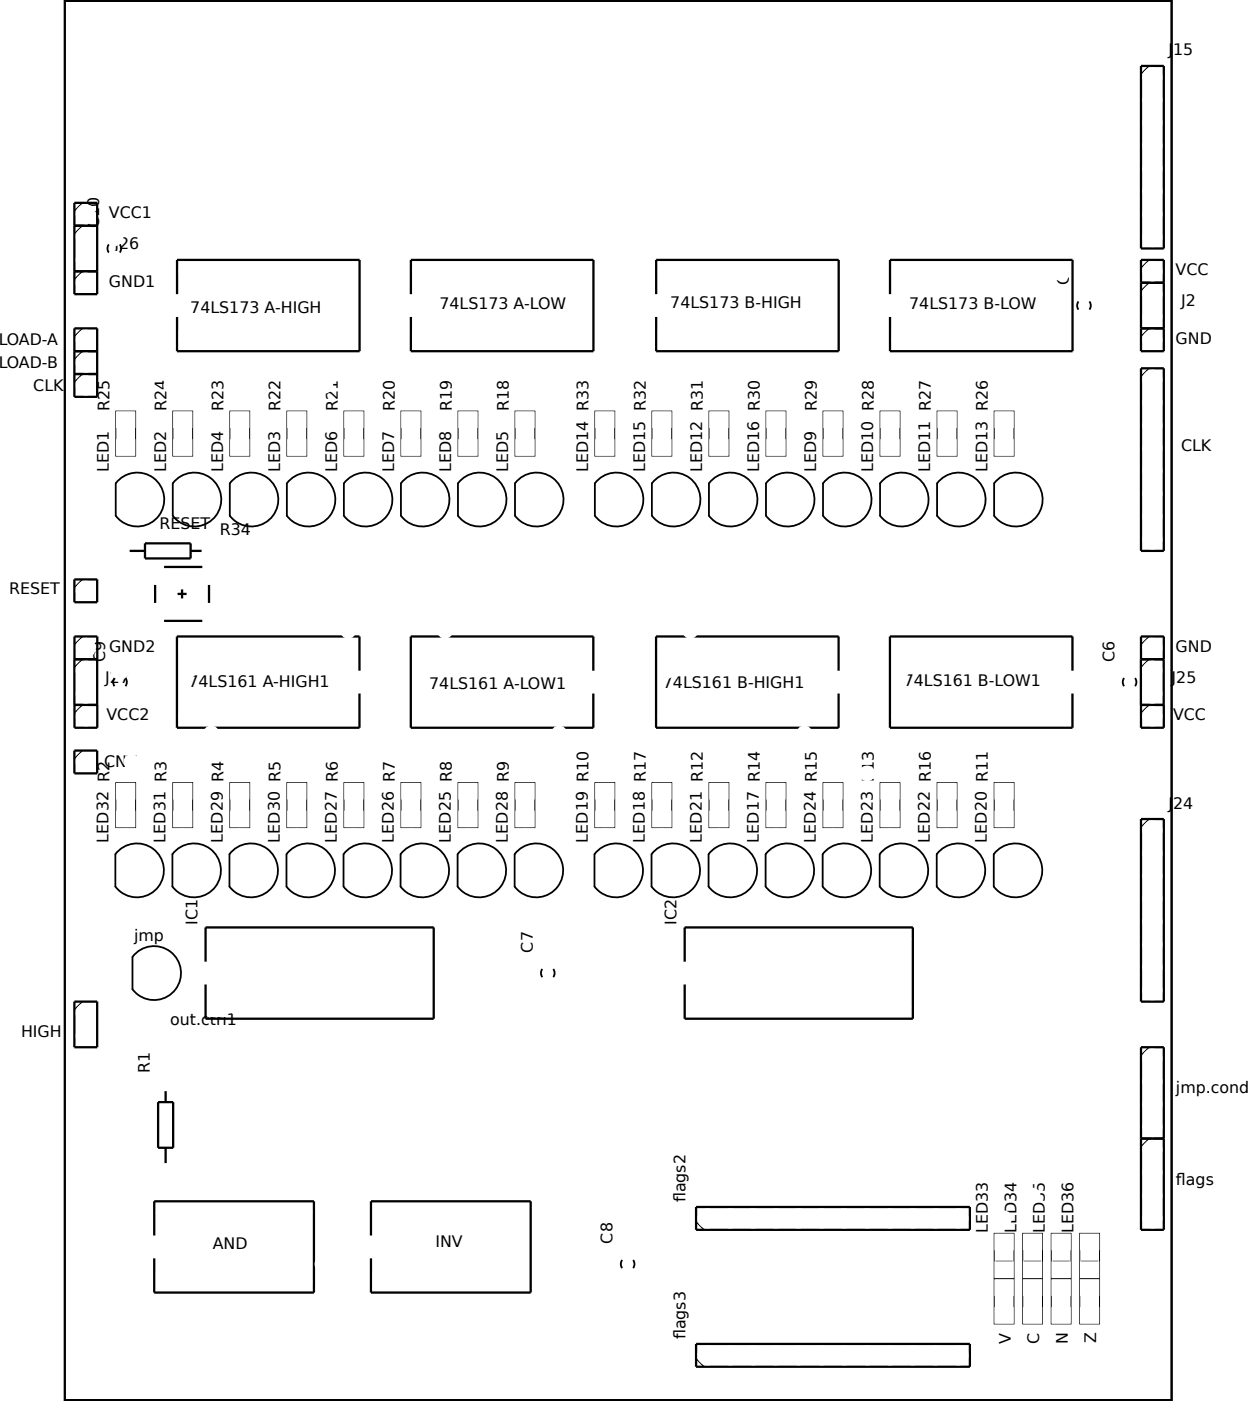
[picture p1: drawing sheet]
<svg xmlns="http://www.w3.org/2000/svg" width="139mm" height="156mm" viewBox="0 0 139 156" stroke-linecap="round" stroke-linejoin="round" font-family="sans-serif">
<g fill="none" stroke="#000" stroke-width=".2">
<path d="M7.2 .1h123.2v155.7h-123.2zM12.1 27.2a.73 .73 0 0 0 0 .9M13.3 27.2a.73 .73 0 0 1 0 .9M120.1 33.6a.73 .73 0 0 0 0 .8M121.3 33.6a.73 .73 0 0 1 0 .8M12.9 53.8a3 3 0 0 1 4.4-.4 3 3 0 0 1 0 4.4 3 3 0 0 1-4.4-.4v-3.6M19.7 53.3a3 3 0 0 1 4.3 .4 3 3 0 0 1-.5 4.3 3 3 0 0 1-4.3-.6v-3.6zM26.1 53.3a3 3 0 0 1 4.2 .4 3 3 0 0 1-.5 4.3 3 3 0 0 1-4.2-.6v-3.6zM31.9 53.8a3 3 0 0 1 4.5-.4 3 3 0 0 1 0 4.4 3 3 0 0 1-4.5-.4v-3.6M38.8 53.3a3 3 0 0 1 4.2 .4 3 3 0 0 1-.5 4.3 3 3 0 0 1-4.2-.6v-3.6zM45.1 53.3a3 3 0 0 1 4.3 .4 3 3 0 0 1-.5 4.3 3 3 0 0 1-4.3-.6v-3.6zM51 53.8a3 3 0 0 1 4.4-.4 3 3 0 0 1 0 4.4 3 3 0 0 1-4.4-.4v-3.6"/>
<path d="M57.8 53.3a3 3 0 0 1 4.3 .4 3 3 0 0 1-.5 4.3 3 3 0 0 1-4.3-.6v-3.6zM66.2 53.8a3 3 0 0 1 4.4-.4 3 3 0 0 1 0 4.4 3 3 0 0 1-4.4-.4v-3.6M73.1 53.3a3 3 0 0 1 4.2 .4 3 3 0 0 1-.5 4.3 3 3 0 0 1-4.2-.6v-3.6zM79.4 53.3a3 3 0 0 1 4.3 .4 3 3 0 0 1-.5 4.3 3 3 0 0 1-4.3-.6v-3.6zM85.3 53.8a3 3 0 0 1 4.4-.4 3 3 0 0 1 0 4.4 3 3 0 0 1-4.4-.4v-3.6M92.1 53.3a3 3 0 0 1 4.3 .4 3 3 0 0 1-.5 4.3 3 3 0 0 1-4.3-.6v-3.6zM98.5 53.3a3 3 0 0 1 4.2 .4 3 3 0 0 1-.5 4.3 3 3 0 0 1-4.2-.6v-3.6zM104.3 53.8a3 3 0 0 1 4.4-.4 3 3 0 0 1 0 4.4 3 3 0 0 1-4.4-.4v-3.6M111.2 53.3a3 3 0 0 1 4.2 .4 3 3 0 0 1-.5 4.3 3 3 0 0 1-4.2-.6v-3.6zM12.7 75.5a.74 .74 0 0 0 0 .9M14 75.5a.74 .74 0 0 1 0 .9M125.1 75.5a.73 .73 0 0 0 0 .9"/>
<path d="M126.4 75.5a.73 .73 0 0 1 0 .9M13.3 94.6a3 3 0 0 1 4.3 .4 3 3 0 0 1-.5 4.2 3 3 0 0 1-4.3-.5l.1-3.6zM19.7 94.6a3 3 0 0 1 4.2 .4 3 3 0 0 1-.5 4.2 3 3 0 0 1-4.2-.5v-3.6zM25.6 95.1a3 3 0 0 1 4.4-.4 3 3 0 0 1 0 4.4 3 3 0 0 1-4.5-.4v-3.6M32.4 94.6a3 3 0 0 1 4.2 .4 3 3 0 0 1-.5 4.2 3 3 0 0 1-4.2-.5v-3.6zM38.7 94.6a3 3 0 0 1 4.3 .4 3 3 0 0 1-.5 4.2 3 3 0 0 1-4.3-.5l.1-3.6zM44.6 95.1a3 3 0 0 1 4.4-.4 3 3 0 0 1 0 4.4 3 3 0 0 1-4.4-.4v-3.6M51.4 94.6a3 3 0 0 1 4.3 .4 3 3 0 0 1-.5 4.2 3 3 0 0 1-4.3-.5l.1-3.6zM57.8 94.6a3 3 0 0 1 4.2 .4 3 3 0 0 1-.5 4.2 3 3 0 0 1-4.2-.5v-3.6zM66.7 94.6a3 3 0 0 1 4.2 .4 3 3 0 0 1-.5 4.2 3 3 0 0 1-4.2-.5v-3.6zM73 94.6a3 3 0 0 1 4.3 .4 3 3 0 0 1-.5 4.2 3 3 0 0 1-4.3-.5v-3.6zM78.9 95.1a3 3 0 0 1 4.4-.4 3 3 0 0 1 0 4.4 3 3 0 0 1-4.4-.4v-3.6"/>
<path d="M85.7 94.6a3 3 0 0 1 4.3 .4 3 3 0 0 1-.5 4.2 3 3 0 0 1-4.3-.5v-3.6zM92.1 94.6a3 3 0 0 1 4.2 .4 3 3 0 0 1-.5 4.2 3 3 0 0 1-4.2-.5v-3.6zM97.9 95.1a3 3 0 0 1 4.5-.4 3 3 0 0 1-.1 4.4 3 3 0 0 1-4.4-.4v-3.6M104.8 94.6a3 3 0 0 1 4.2 .4 3 3 0 0 1-.5 4.2 3 3 0 0 1-4.2-.5v-3.6zM111.1 94.6a3 3 0 0 1 4.3 .4 3 3 0 0 1-.5 4.2 3 3 0 0 1-4.3-.5v-3.6zM15.2 106a3 3 0 0 1 4.3 .4 3 3 0 0 1-.5 4.3 3 3 0 0 1-4.3-.6l.1-3.6zM60.4 107.9a.74 .74 0 0 0 0 .8M61.6 107.9a.74 .74 0 0 1 0 .8M69.3 140.2a.74 .74 0 0 0 0 .9M70.5 140.2a.74 .74 0 0 1 0 .9"/>
</g>
<path d="M7.2 .1h123.2v155.7h-123.2z" fill="none" stroke="#000" stroke-width=".18"/>
<g fill="none" stroke="#000" stroke-width=".25">
<path d="M127 7.3h2.6v20.4h-2.6zM8.3 22.6h2.5v10.1h-2.5zM8.3 36.5h2.5v7.7h-2.5zM8.3 39.1h2.5M8.3 30.2h2.5M8.3 25.1h2.5M19.7 32.7v-3.8h20.3v10.2h-20.3v-3.8M45.7 32.7v-3.8h20.4v10.2h-20.4v-3.8M73 32.7v-3.8h20.4v10.2h-20.4v-3.8M99.1 32.7v-3.8h20.3v10.2h-20.3v-3.8M127 28.9h2.6v10.2h-2.6zM127 36.5h2.6"/>
<path d="M127 31.5h2.6M8.3 41.6h2.5M127 41h2.6v20.3h-2.6zM8.3 64.5h2.5v2.5h-2.5zM8.3 78.5h2.5M8.3 73.4h2.5M8.3 70.8h2.5v10.2h-2.5zM14.3 61.3h1.8M16.1 60.5h5.1v1.7h-5.1zM17.3 65.1v2M18.3 63.1h4.2M18.3 69.1h4.2"/>
<path d="M19.8 66.1h1M20.3 65.6v1M21.2 61.3h1.4M23.3 65.1v2M40 74.6v-3.8h-20.3v10.2h20.3v-3.8M66.1 74.6v-3.8h-20.4v10.2h20.4v-3.8M93.4 74.6v-3.8h-20.4v10.2h20.4v-3.8M119.4 74.6v-3.8h-20.3v10.2h20.3v-3.8M127 73.4h2.6v-2.6h-2.6v10.2h2.6v-2.5h-2.6M129.6 73.4v5.1M8.3 83.5h2.5v2.6h-2.5zM127 91.2h2.6v20.3h-2.6z"/>
<path d="M8.3 111.5h2.5v5.1h-2.5zM22.9 107v-3.8h25.4v10.2h-25.4v-3.8M76.2 107v-3.8h25.4v10.2h-25.4v-3.8M127 116.6h2.6v20.3h-2.6zM17.2 137.5v-3.8h17.7v10.2h-17.7v-3.8M17.6 122.7h1.7v5h-1.7zM18.4 121.3v1.4M18.4 127.7v1.9M41.3 137.5v-3.8h17.8v10.2h-17.8v-3.8M77.5 134.3h30.5v2.6h-30.5zM127 126.7h2.6M77.5 149.6h30.5v2.5h-30.5z"/>
</g>
<g fill="#000" stroke="#000" stroke-width=".13">
<path d="M127 8.2l.9-.9zM8.3 40l.9-.9zM8.3 37.4l.9-.9zM9.2 25.1l-.9 .9zM9.2 22.6l-.9 .9zM8.3 31.1l.9-.9zM127.9 31.5l-.9 .9zM127.9 28.9l-.9 .9zM127 37.4l.9-.9zM9.2 41.6l-.9 .9zM127.9 41l-.9 .9zM9.2 64.5l-.9 .9z"/>
<path d="M9.2 73.4l-.9 .9zM9.2 78.5l-.9 .8zM8.3 71.7l.9-.9zM127 74.3l.9-.9zM127.9 78.5l-.9 .8zM127 71.7l.9-.9zM9.2 83.5l-.9 .9zM127 92l.9-.8zM9.2 111.5l-.9 .9zM127 117.4l.9-.8zM77.5 136l.9 .9zM127 127.6l.9-.9z"/>
<path d="M77.5 151.2l.9 .9z"/>
</g>
<g fill="none" stroke="#000" stroke-width=".11">
<path d="M12.9 45.8h2.2v5h-2.2zM19.2 45.8h2.2v5h-2.2zM25.6 45.8h2.2v5h-2.2zM31.9 45.8h2.2v5h-2.2zM38.3 45.8h2.2v5h-2.2zM44.6 45.8h2.2v5h-2.2zM51 45.8h2.2v5h-2.2zM57.3 45.8h2.2v5h-2.2zM66.2 45.8h2.2v5h-2.2zM72.6 45.8h2.2v5h-2.2zM78.9 45.8h2.2v5h-2.2zM85.3 45.8h2.2v5h-2.2z"/>
<path d="M91.6 45.8h2.2v5h-2.2zM98 45.8h2.2v5h-2.2zM104.3 45.8h2.2v5h-2.2zM110.7 45.8h2.2v5h-2.2zM12.9 87.1h2.2v5h-2.2zM19.2 87.1h2.2v5h-2.2zM25.6 87.1h2.2v5h-2.2zM31.9 87.1h2.2v5h-2.2zM38.3 87.1h2.2v5h-2.2zM44.6 87.1h2.2v5h-2.2zM51 87.1h2.2v5h-2.2zM57.3 87.1h2.2v5h-2.2z"/>
<path d="M66.2 87.1h2.2v5h-2.2zM72.6 87.1h2.2v5h-2.2zM78.9 87.1h2.2v5h-2.2zM85.3 87.1h2.2v5h-2.2zM91.6 87.1h2.2v5h-2.2zM98 87.1h2.2v5h-2.2zM104.3 87.1h2.2v5h-2.2zM110.7 87.1h2.2v5h-2.2zM110.7 137.3h2.2v5h-2.2zM113.9 137.3h2.2v5h-2.2zM117 137.3h2.2v5h-2.2zM120.2 137.3h2.2v5h-2.2z"/>
<path d="M110.7 142.4h2.2v5h-2.2zM110.8 140.4h1.9M113.9 142.4h2.2v5h-2.2zM114 140.4h1.9M117 142.4h2.2v5h-2.2zM117.2 140.4h1.9M120.2 142.4h2.2v5h-2.2zM120.4 140.4h1.9"/>
</g>
<g fill="#fff" stroke="#fff" stroke-width=".95" stroke-linecap="butt">
<circle cx="125.8" cy="68.3" r=".4"/>
<circle cx="14.6" cy="84.8" r=".4"/>
<circle cx="38.8" cy="70.2" r=".4"/>
<circle cx="64.8" cy="64.5" r=".4"/>
<circle cx="92.1" cy="64.5" r=".4"/>
<circle cx="118.1" cy="69.6" r=".4"/>
<circle cx="25.4" cy="61.3" r=".4"/>
<circle cx="9.5" cy="140.7" r=".4"/>
<circle cx="40.7" cy="145.8" r=".4"/>
<circle cx="12.3" cy="139.6" r=".4"/>
<circle cx="111.8" cy="135.6" r=".4"/>
<circle cx="115" cy="133.1" r=".4"/>
<circle cx="119.4" cy="52.4" r=".4"/>
<circle cx="18.4" cy="77.2" r=".4"/>
<circle cx="118.1" cy="92.4" r=".4"/>
<circle cx="108.6" cy="107" r=".4"/>
<circle cx="89.5" cy="67" r=".4"/>
<circle cx="62.2" cy="67" r=".4"/>
<circle cx="48.9" cy="67" r=".4"/>
<circle cx="95.3" cy="118.5" r=".4"/>
<circle cx="95.3" cy="114.7" r=".4"/>
<circle cx="92.7" cy="120.4" r=".4"/>
<circle cx="92.7" cy="114.7" r=".4"/>
<circle cx="90.2" cy="122.3" r=".4"/>
<circle cx="90.2" cy="114.7" r=".4"/>
<circle cx="87.7" cy="124.2" r=".4"/>
<circle cx="87.7" cy="114.7" r=".4"/>
<circle cx="85.1" cy="126.1" r=".4"/>
<circle cx="85.1" cy="114.7" r=".4"/>
<circle cx="82.6" cy="128" r=".4"/>
<circle cx="82.6" cy="114.7" r=".4"/>
<circle cx="80" cy="129.9" r=".4"/>
<circle cx="80" cy="114.7" r=".4"/>
<circle cx="103.5" cy="109.6" r=".4"/>
<circle cx="45.7" cy="147.7" r=".4"/>
<circle cx="21" cy="147.7" r=".4"/>
<circle cx="52.7" cy="132.1" r=".4"/>
<circle cx="68.6" cy="104.5" r=".4"/>
<circle cx="35.9" cy="140.7" r=".4"/>
<circle cx="61.6" cy="139.4" r=".4"/>
<circle cx="58.4" cy="107" r=".4"/>
<circle cx="38.4" cy="135" r=".4"/>
<circle cx="20" cy="137.5" r=".4"/>
<circle cx="68.9" cy="109.6" r=".4"/>
<circle cx="124.5" cy="117.8" r=".4"/>
<circle cx="124.5" cy="120.4" r=".4"/>
<circle cx="124.5" cy="122.9" r=".4"/>
<circle cx="124.5" cy="125.4" r=".4"/>
<circle cx="121.3" cy="128" r=".4"/>
<circle cx="118.1" cy="130.5" r=".4"/>
<circle cx="101.6" cy="133.1" r=".4"/>
<circle cx="99.1" cy="133.1" r=".4"/>
<circle cx="96.5" cy="133.1" r=".4"/>
<circle cx="94" cy="133.1" r=".4"/>
<circle cx="91.5" cy="133.1" r=".4"/>
<circle cx="88.9" cy="133.1" r=".4"/>
<circle cx="73" cy="107" r=".4"/>
<circle cx="106.7" cy="148.3" r=".4"/>
<circle cx="78.8" cy="139.4" r=".4"/>
<circle cx="94" cy="143.9" r=".4"/>
<circle cx="99.1" cy="146.4" r=".4"/>
<circle cx="73" cy="143.9" r=".4"/>
<circle cx="120.7" cy="72.1" r=".4"/>
<circle cx="21" cy="84.2" r=".4"/>
<circle cx="47" cy="84.2" r=".4"/>
<circle cx="74.3" cy="84.2" r=".4"/>
<circle cx="92.7" cy="84.2" r=".4"/>
<circle cx="115.6" cy="69.6" r=".4"/>
<circle cx="42.6" cy="35.3" r=".4"/>
<circle cx="95.9" cy="35.3" r=".4"/>
<circle cx="62.2" cy="81.6" r=".4"/>
<circle cx="23.5" cy="81.6" r=".4"/>
<circle cx="115.6" cy="84.2" r=".4"/>
<circle cx="123.2" cy="32.7" r=".4"/>
<circle cx="125.8" cy="35.3" r=".4"/>
<circle cx="96.5" cy="79.7" r=".4"/>
<circle cx="76.8" cy="70.2" r=".4"/>
<circle cx="96.5" cy="72.1" r=".4"/>
<circle cx="49.5" cy="70.2" r=".4"/>
<circle cx="70.5" cy="72.1" r=".4"/>
<circle cx="70.5" cy="79.7" r=".4"/>
<circle cx="89.5" cy="81.6" r=".4"/>
<circle cx="100.3" cy="74.6" r=".4"/>
<circle cx="74.3" cy="74.6" r=".4"/>
<circle cx="47" cy="74.6" r=".4"/>
<circle cx="21" cy="74.6" r=".4"/>
<circle cx="118.1" cy="77.2" r=".4"/>
<circle cx="92.1" cy="77.2" r=".4"/>
<circle cx="64.8" cy="77.2" r=".4"/>
<circle cx="38.7" cy="77.2" r=".4"/>
<circle cx="123.2" cy="74.6" r=".4"/>
<circle cx="96.5" cy="86.1" r=".4"/>
<circle cx="95.9" cy="27.7" r=".4"/>
<circle cx="76.9" cy="27.7" r=".4"/>
<circle cx="24.2" cy="27.7" r=".4"/>
<circle cx="63.5" cy="27.7" r=".4"/>
<circle cx="37.5" cy="25.8" r=".4"/>
<circle cx="29.9" cy="13.7" r=".4"/>
<circle cx="32.4" cy="15.6" r=".4"/>
<circle cx="34.9" cy="17.5" r=".4"/>
<circle cx="33.7" cy="22.6" r=".4"/>
<circle cx="54" cy="20" r=".4"/>
<circle cx="56.5" cy="21.9" r=".4"/>
<circle cx="59.1" cy="23.8" r=".4"/>
<circle cx="61.6" cy="25.1" r=".4"/>
<circle cx="36.2" cy="42.9" r=".4"/>
<circle cx="62.3" cy="42.9" r=".4"/>
<circle cx="89.6" cy="41" r=".4"/>
<circle cx="115.6" cy="40.4" r=".4"/>
<circle cx="19.1" cy="42.9" r=".4"/>
<circle cx="16.5" cy="37.8" r=".4"/>
<circle cx="90.8" cy="25.8" r=".4"/>
<circle cx="21" cy="40.4" r=".4"/>
<circle cx="116.9" cy="27.7" r=".4"/>
<circle cx="67.3" cy="51.8" r=".4"/>
<circle cx="14" cy="51.8" r=".4"/>
<circle cx="116.2" cy="46.7" r=".4"/>
<circle cx="111.8" cy="51.8" r=".4"/>
<circle cx="58.4" cy="51.8" r=".4"/>
<circle cx="73.7" cy="51.8" r=".4"/>
<circle cx="20.3" cy="51.8" r=".4"/>
<circle cx="80" cy="51.8" r=".4"/>
<circle cx="26.7" cy="51.8" r=".4"/>
<circle cx="86.4" cy="51.8" r=".4"/>
<circle cx="33" cy="51.8" r=".4"/>
<circle cx="92.7" cy="51.8" r=".4"/>
<circle cx="39.4" cy="51.8" r=".4"/>
<circle cx="99.1" cy="51.8" r=".4"/>
<circle cx="45.7" cy="51.8" r=".4"/>
<circle cx="105.4" cy="51.8" r=".4"/>
<circle cx="52.1" cy="51.8" r=".4"/>
<circle cx="105.4" cy="18.1" r=".4"/>
<circle cx="108" cy="20.7" r=".4"/>
<circle cx="110.5" cy="23.2" r=".4"/>
<circle cx="113.1" cy="25.1" r=".4"/>
<circle cx="79.4" cy="8.6" r=".4"/>
<circle cx="81.9" cy="11.1" r=".4"/>
<circle cx="84.5" cy="13.7" r=".4"/>
<circle cx="87" cy="16.2" r=".4"/>
<circle cx="67.3" cy="93.1" r=".4"/>
<circle cx="14" cy="93.1" r=".4"/>
<circle cx="111.8" cy="93.1" r=".4"/>
<circle cx="58.4" cy="93.1" r=".4"/>
<circle cx="73.7" cy="93.1" r=".4"/>
<circle cx="20.3" cy="93.1" r=".4"/>
<circle cx="80" cy="93.1" r=".4"/>
<circle cx="26.7" cy="93.1" r=".4"/>
<circle cx="86.4" cy="93.1" r=".4"/>
<circle cx="33" cy="93.1" r=".4"/>
<circle cx="92.7" cy="93.1" r=".4"/>
<circle cx="39.4" cy="93.1" r=".4"/>
<circle cx="99.1" cy="93.1" r=".4"/>
<circle cx="45.7" cy="93.1" r=".4"/>
<circle cx="105.4" cy="93.1" r=".4"/>
<circle cx="52.1" cy="93.1" r=".4"/>
</g>
<g fill="#fff" stroke="#fff" stroke-width=".76" stroke-linecap="butt">
<path d="M76.8 111.4h1.4v1.4h-1.4z"/>
<path d="M23.5 111.4h1.4v1.4h-1.4z"/>
<path d="M17.7 141.9h1.4v1.4h-1.4z"/>
<path d="M41.9 141.9h1.4v1.4h-1.4z"/>
<path d="M73.6 37.1h1.4v1.4h-1.4z"/>
<path d="M99.7 37.1h1.4v1.4h-1.4z"/>
<path d="M46.3 37.1h1.4v1.4h-1.4z"/>
<path d="M20.3 37.1h1.4v1.4h-1.4z"/>
<path d="M91.4 71.4h1.4v1.4h-1.4z"/>
<path d="M117.4 71.4h1.4v1.4h-1.4z"/>
<path d="M64.1 71.4h1.4v1.4h-1.4z"/>
<path d="M38.1 71.4h1.3v1.4h-1.3z"/>
<circle cx="9.5" cy="65.8" r=".74"/>
<circle cx="23.5" cy="68.4" r=".7"/>
<circle cx="17" cy="68.4" r=".7"/>
<circle cx="23.5" cy="63.9" r=".7"/>
<circle cx="17" cy="63.9" r=".7"/>
<circle cx="13.4" cy="61.3" r=".7"/>
<circle cx="23.5" cy="61.3" r=".7"/>
<circle cx="13.4" cy="77.2" r=".63"/>
<circle cx="13.4" cy="74.6" r=".63"/>
<circle cx="18.4" cy="130.5" r=".7"/>
<circle cx="18.4" cy="120.4" r=".7"/>
<circle cx="77.5" cy="112.1" r=".7"/>
<circle cx="77.5" cy="104.5" r=".7"/>
<circle cx="80" cy="112.1" r=".7"/>
<circle cx="80" cy="104.5" r=".7"/>
<circle cx="82.6" cy="112.1" r=".7"/>
<circle cx="82.6" cy="104.5" r=".7"/>
<circle cx="85.1" cy="112.1" r=".7"/>
<circle cx="85.1" cy="104.5" r=".7"/>
<circle cx="87.7" cy="112.1" r=".7"/>
<circle cx="87.7" cy="104.5" r=".7"/>
<circle cx="90.2" cy="112.1" r=".7"/>
<circle cx="90.2" cy="104.5" r=".7"/>
<circle cx="92.7" cy="112.1" r=".7"/>
<circle cx="92.7" cy="104.5" r=".7"/>
<circle cx="95.3" cy="112.1" r=".7"/>
<circle cx="95.3" cy="104.5" r=".7"/>
<circle cx="97.8" cy="112.1" r=".7"/>
<circle cx="97.8" cy="104.5" r=".7"/>
<circle cx="100.4" cy="112.1" r=".7"/>
<circle cx="100.4" cy="104.5" r=".7"/>
<circle cx="24.2" cy="112.1" r=".7"/>
<circle cx="24.2" cy="104.5" r=".7"/>
<circle cx="26.7" cy="112.1" r=".7"/>
<circle cx="26.7" cy="104.5" r=".7"/>
<circle cx="29.2" cy="112.1" r=".7"/>
<circle cx="29.2" cy="104.5" r=".7"/>
<circle cx="31.8" cy="112.1" r=".7"/>
<circle cx="31.8" cy="104.5" r=".7"/>
<circle cx="34.3" cy="112.1" r=".7"/>
<circle cx="34.3" cy="104.5" r=".7"/>
<circle cx="36.9" cy="112.1" r=".7"/>
<circle cx="36.9" cy="104.5" r=".7"/>
<circle cx="39.4" cy="112.1" r=".7"/>
<circle cx="39.4" cy="104.5" r=".7"/>
<circle cx="41.9" cy="112.1" r=".7"/>
<circle cx="41.9" cy="104.5" r=".7"/>
<circle cx="44.5" cy="112.1" r=".7"/>
<circle cx="44.5" cy="104.5" r=".7"/>
<circle cx="47" cy="112.1" r=".7"/>
<circle cx="47" cy="104.5" r=".7"/>
<circle cx="18.4" cy="142.6" r=".7"/>
<circle cx="18.4" cy="135" r=".7"/>
<circle cx="21" cy="142.6" r=".7"/>
<circle cx="21" cy="135" r=".7"/>
<circle cx="23.5" cy="142.6" r=".7"/>
<circle cx="23.5" cy="135" r=".7"/>
<circle cx="26.1" cy="142.6" r=".7"/>
<circle cx="26.1" cy="135" r=".7"/>
<circle cx="28.6" cy="142.6" r=".7"/>
<circle cx="28.6" cy="135" r=".7"/>
<circle cx="31.1" cy="142.6" r=".7"/>
<circle cx="31.1" cy="135" r=".7"/>
<circle cx="33.7" cy="142.6" r=".7"/>
<circle cx="33.7" cy="135" r=".7"/>
<circle cx="42.6" cy="142.6" r=".7"/>
<circle cx="42.6" cy="135" r=".7"/>
<circle cx="45.1" cy="142.6" r=".7"/>
<circle cx="45.1" cy="135" r=".7"/>
<circle cx="47.6" cy="142.6" r=".7"/>
<circle cx="47.7" cy="135" r=".7"/>
<circle cx="50.2" cy="142.6" r=".7"/>
<circle cx="50.2" cy="135" r=".7"/>
<circle cx="52.7" cy="142.6" r=".7"/>
<circle cx="52.7" cy="135" r=".7"/>
<circle cx="55.3" cy="142.6" r=".7"/>
<circle cx="55.3" cy="135" r=".7"/>
<circle cx="57.8" cy="142.6" r=".7"/>
<circle cx="57.8" cy="135" r=".7"/>
<circle cx="61" cy="109.6" r=".64"/>
<circle cx="61" cy="107" r=".63"/>
<circle cx="69.9" cy="142" r=".64"/>
<circle cx="69.9" cy="139.4" r=".63"/>
<circle cx="125.8" cy="77.2" r=".64"/>
<circle cx="125.8" cy="74.6" r=".64"/>
<circle cx="128.3" cy="42.3" r=".74"/>
<circle cx="128.3" cy="44.8" r=".74"/>
<circle cx="128.3" cy="47.3" r=".74"/>
<circle cx="128.3" cy="49.9" r=".74"/>
<circle cx="128.3" cy="52.4" r=".74"/>
<circle cx="128.3" cy="55" r=".74"/>
<circle cx="128.3" cy="57.5" r=".74"/>
<circle cx="128.3" cy="60" r=".74"/>
<circle cx="128.3" cy="8.6" r=".74"/>
<circle cx="128.3" cy="11.1" r=".74"/>
<circle cx="128.3" cy="13.7" r=".74"/>
<circle cx="128.3" cy="16.2" r=".74"/>
<circle cx="128.3" cy="18.8" r=".74"/>
<circle cx="128.3" cy="21.3" r=".74"/>
<circle cx="128.3" cy="23.8" r=".74"/>
<circle cx="128.3" cy="26.4" r=".74"/>
<circle cx="74.3" cy="37.8" r=".7"/>
<circle cx="74.3" cy="30.2" r=".7"/>
<circle cx="76.9" cy="37.8" r=".7"/>
<circle cx="76.9" cy="30.2" r=".7"/>
<circle cx="79.4" cy="37.8" r=".7"/>
<circle cx="79.4" cy="30.2" r=".7"/>
<circle cx="81.9" cy="37.8" r=".7"/>
<circle cx="81.9" cy="30.2" r=".7"/>
<circle cx="84.5" cy="37.8" r=".7"/>
<circle cx="84.5" cy="30.2" r=".7"/>
<circle cx="87" cy="37.8" r=".7"/>
<circle cx="87" cy="30.2" r=".7"/>
<circle cx="89.6" cy="37.8" r=".7"/>
<circle cx="89.6" cy="30.2" r=".7"/>
<circle cx="92.1" cy="37.8" r=".7"/>
<circle cx="92.1" cy="30.2" r=".7"/>
<circle cx="100.4" cy="37.8" r=".7"/>
<circle cx="100.4" cy="30.2" r=".7"/>
<circle cx="102.9" cy="37.8" r=".7"/>
<circle cx="102.9" cy="30.2" r=".7"/>
<circle cx="105.4" cy="37.8" r=".7"/>
<circle cx="105.4" cy="30.2" r=".7"/>
<circle cx="108" cy="37.8" r=".7"/>
<circle cx="108" cy="30.2" r=".7"/>
<circle cx="110.5" cy="37.8" r=".7"/>
<circle cx="110.5" cy="30.2" r=".7"/>
<circle cx="113.1" cy="37.8" r=".7"/>
<circle cx="113.1" cy="30.2" r=".7"/>
<circle cx="115.6" cy="37.8" r=".7"/>
<circle cx="115.6" cy="30.2" r=".7"/>
<circle cx="118.1" cy="37.8" r=".7"/>
<circle cx="118.1" cy="30.2" r=".7"/>
<circle cx="47" cy="37.8" r=".7"/>
<circle cx="47" cy="30.2" r=".7"/>
<circle cx="49.6" cy="37.8" r=".7"/>
<circle cx="49.6" cy="30.2" r=".7"/>
<circle cx="52.1" cy="37.8" r=".7"/>
<circle cx="52.1" cy="30.2" r=".7"/>
<circle cx="54.6" cy="37.8" r=".7"/>
<circle cx="54.6" cy="30.2" r=".7"/>
<circle cx="57.2" cy="37.8" r=".7"/>
<circle cx="57.2" cy="30.2" r=".7"/>
<circle cx="59.7" cy="37.8" r=".7"/>
<circle cx="59.7" cy="30.2" r=".7"/>
<circle cx="62.3" cy="37.8" r=".7"/>
<circle cx="62.3" cy="30.2" r=".7"/>
<circle cx="64.8" cy="37.8" r=".7"/>
<circle cx="64.8" cy="30.2" r=".7"/>
<circle cx="21" cy="37.8" r=".7"/>
<circle cx="21" cy="30.2" r=".7"/>
<circle cx="23.5" cy="37.8" r=".7"/>
<circle cx="23.5" cy="30.2" r=".7"/>
<circle cx="26.1" cy="37.8" r=".7"/>
<circle cx="26.1" cy="30.2" r=".7"/>
<circle cx="28.6" cy="37.8" r=".7"/>
<circle cx="28.6" cy="30.2" r=".7"/>
<circle cx="31.1" cy="37.8" r=".7"/>
<circle cx="31.1" cy="30.2" r=".7"/>
<circle cx="33.7" cy="37.8" r=".7"/>
<circle cx="33.7" cy="30.2" r=".7"/>
<circle cx="36.2" cy="37.8" r=".7"/>
<circle cx="36.2" cy="30.2" r=".7"/>
<circle cx="38.8" cy="37.8" r=".7"/>
<circle cx="38.8" cy="30.2" r=".7"/>
<circle cx="9.5" cy="40.4" r=".74"/>
<circle cx="9.5" cy="37.8" r=".74"/>
<circle cx="9.5" cy="42.9" r=".74"/>
<circle cx="9.5" cy="26.4" r=".74"/>
<circle cx="9.5" cy="28.9" r=".74"/>
<circle cx="128.3" cy="32.7" r=".74"/>
<circle cx="128.3" cy="35.3" r=".74"/>
<circle cx="12.7" cy="28.9" r=".64"/>
<circle cx="12.7" cy="26.4" r=".64"/>
<circle cx="120.7" cy="35.3" r=".63"/>
<circle cx="120.7" cy="32.7" r=".64"/>
<circle cx="128.3" cy="92.4" r=".74"/>
<circle cx="128.3" cy="95" r=".74"/>
<circle cx="128.3" cy="97.5" r=".74"/>
<circle cx="128.3" cy="100" r=".74"/>
<circle cx="128.3" cy="102.6" r=".74"/>
<circle cx="128.3" cy="105.1" r=".74"/>
<circle cx="128.3" cy="107.7" r=".74"/>
<circle cx="128.3" cy="110.2" r=".74"/>
<circle cx="92.1" cy="72.1" r=".7"/>
<circle cx="92.1" cy="79.7" r=".7"/>
<circle cx="89.5" cy="72.1" r=".7"/>
<circle cx="89.5" cy="79.7" r=".7"/>
<circle cx="87" cy="72.1" r=".7"/>
<circle cx="87" cy="79.7" r=".7"/>
<circle cx="84.5" cy="72.1" r=".7"/>
<circle cx="84.5" cy="79.7" r=".7"/>
<circle cx="81.9" cy="72.1" r=".7"/>
<circle cx="81.9" cy="79.7" r=".7"/>
<circle cx="79.4" cy="72.1" r=".7"/>
<circle cx="79.4" cy="79.7" r=".7"/>
<circle cx="76.8" cy="72.1" r=".7"/>
<circle cx="76.8" cy="79.7" r=".7"/>
<circle cx="74.3" cy="72.1" r=".7"/>
<circle cx="74.3" cy="79.7" r=".7"/>
<circle cx="118.1" cy="72.1" r=".7"/>
<circle cx="118.1" cy="79.7" r=".7"/>
<circle cx="115.6" cy="72.1" r=".7"/>
<circle cx="115.6" cy="79.7" r=".7"/>
<circle cx="113" cy="72.1" r=".7"/>
<circle cx="113" cy="79.7" r=".7"/>
<circle cx="110.5" cy="72.1" r=".7"/>
<circle cx="110.5" cy="79.7" r=".7"/>
<circle cx="108" cy="72.1" r=".7"/>
<circle cx="108" cy="79.7" r=".7"/>
<circle cx="105.4" cy="72.1" r=".7"/>
<circle cx="105.4" cy="79.7" r=".7"/>
<circle cx="102.9" cy="72.1" r=".7"/>
<circle cx="102.9" cy="79.7" r=".7"/>
<circle cx="100.3" cy="72.1" r=".7"/>
<circle cx="100.3" cy="79.7" r=".7"/>
<circle cx="64.8" cy="72.1" r=".7"/>
<circle cx="64.8" cy="79.7" r=".7"/>
<circle cx="62.2" cy="72.1" r=".7"/>
<circle cx="62.2" cy="79.7" r=".7"/>
<circle cx="59.7" cy="72.1" r=".7"/>
<circle cx="59.7" cy="79.7" r=".7"/>
<circle cx="57.2" cy="72.1" r=".7"/>
<circle cx="57.2" cy="79.7" r=".7"/>
<circle cx="54.6" cy="72.1" r=".7"/>
<circle cx="54.6" cy="79.7" r=".7"/>
<circle cx="52.1" cy="72.1" r=".7"/>
<circle cx="52.1" cy="79.7" r=".7"/>
<circle cx="49.5" cy="72.1" r=".7"/>
<circle cx="49.5" cy="79.7" r=".7"/>
<circle cx="47" cy="72.1" r=".7"/>
<circle cx="47" cy="79.7" r=".7"/>
<circle cx="38.7" cy="72.1" r=".7"/>
<circle cx="38.7" cy="79.7" r=".7"/>
<circle cx="36.2" cy="72.1" r=".7"/>
<circle cx="36.2" cy="79.7" r=".7"/>
<circle cx="33.7" cy="72.1" r=".7"/>
<circle cx="33.7" cy="79.7" r=".7"/>
<circle cx="31.1" cy="72.1" r=".7"/>
<circle cx="31.1" cy="79.7" r=".7"/>
<circle cx="28.6" cy="72.1" r=".7"/>
<circle cx="28.6" cy="79.7" r=".7"/>
<circle cx="26" cy="72.1" r=".7"/>
<circle cx="26" cy="79.7" r=".7"/>
<circle cx="23.5" cy="72.1" r=".7"/>
<circle cx="23.5" cy="79.7" r=".7"/>
<circle cx="21" cy="72.1" r=".7"/>
<circle cx="21" cy="79.7" r=".7"/>
<circle cx="9.5" cy="84.8" r=".74"/>
<circle cx="9.6" cy="79.7" r=".74"/>
<circle cx="128.3" cy="79.7" r=".74"/>
<circle cx="9.6" cy="72.1" r=".74"/>
<circle cx="9.5" cy="23.8" r=".74"/>
<circle cx="9.5" cy="31.5" r=".74"/>
<circle cx="128.3" cy="30.2" r=".74"/>
<circle cx="128.3" cy="37.8" r=".74"/>
<circle cx="128.3" cy="72.1" r=".74"/>
<circle cx="78.8" cy="150.8" r=".74"/>
<circle cx="81.3" cy="150.8" r=".74"/>
<circle cx="83.8" cy="150.8" r=".74"/>
<circle cx="86.4" cy="150.8" r=".74"/>
<circle cx="88.9" cy="150.8" r=".74"/>
<circle cx="91.5" cy="150.8" r=".74"/>
<circle cx="94" cy="150.8" r=".74"/>
<circle cx="96.5" cy="150.8" r=".74"/>
<circle cx="99.1" cy="150.8" r=".74"/>
<circle cx="101.6" cy="150.8" r=".74"/>
<circle cx="104.2" cy="150.8" r=".74"/>
<circle cx="106.7" cy="150.8" r=".74"/>
<circle cx="78.8" cy="135.6" r=".74"/>
<circle cx="81.3" cy="135.6" r=".74"/>
<circle cx="83.8" cy="135.6" r=".74"/>
<circle cx="86.4" cy="135.6" r=".74"/>
<circle cx="88.9" cy="135.6" r=".74"/>
<circle cx="91.5" cy="135.6" r=".74"/>
<circle cx="94" cy="135.6" r=".74"/>
<circle cx="96.5" cy="135.6" r=".74"/>
<circle cx="99.1" cy="135.6" r=".74"/>
<circle cx="101.6" cy="135.6" r=".74"/>
<circle cx="104.2" cy="135.6" r=".74"/>
<circle cx="106.7" cy="135.6" r=".74"/>
<circle cx="128.3" cy="128" r=".74"/>
<circle cx="128.3" cy="130.5" r=".74"/>
<circle cx="128.3" cy="133.1" r=".74"/>
<circle cx="128.3" cy="135.6" r=".74"/>
<circle cx="128.3" cy="117.8" r=".74"/>
<circle cx="128.3" cy="120.4" r=".74"/>
<circle cx="128.3" cy="122.9" r=".74"/>
<circle cx="128.3" cy="125.4" r=".74"/>
<circle cx="9.5" cy="112.7" r=".74"/>
<circle cx="9.5" cy="115.3" r=".74"/>
<circle cx="9.5" cy="74.6" r=".74"/>
<circle cx="9.5" cy="77.2" r=".74"/>
<circle cx="128.3" cy="74.6" r=".74"/>
<circle cx="128.3" cy="77.2" r=".74"/>
</g>
<g fill="#fff" stroke="#fff" stroke-width=".25">
<path d="M120.4 145.6h1.9v1.6h-1.9z"/>
<path d="M120.4 142.5h1.9v1.6h-1.9z"/>
<path d="M117.2 145.6h1.9v1.6h-1.9z"/>
<path d="M117.2 142.5h1.9v1.6h-1.9z"/>
<path d="M114 145.6h1.9v1.6h-1.9z"/>
<path d="M114 142.5h1.9v1.6h-1.9z"/>
<path d="M110.8 145.6h1.9v1.6h-1.9z"/>
<path d="M110.8 142.5h1.9v1.6h-1.9z"/>
<path d="M120.4 140.5h1.9v1.6h-1.9z"/>
<path d="M120.4 137.4h1.9v1.6h-1.9z"/>
<path d="M117.2 140.5h1.9v1.6h-1.9z"/>
<path d="M117.2 137.4h1.9v1.6h-1.9z"/>
<path d="M114 140.5h1.9v1.6h-1.9z"/>
<path d="M114 137.4h1.9v1.6h-1.9z"/>
<path d="M110.8 140.5h1.9v1.6h-1.9z"/>
<path d="M110.8 137.4h1.9v1.6h-1.9z"/>
<path d="M72.7 90.4h1.9v1.6h-1.9z"/>
<path d="M72.7 87.3h1.9v1.6h-1.9z"/>
<path d="M104.5 90.4h1.9v1.6h-1.9z"/>
<path d="M104.5 87.3h1.9v1.6h-1.9z"/>
<path d="M91.8 90.4h1.9v1.6h-1.9z"/>
<path d="M91.8 87.3h1.9v1.6h-1.9z"/>
<path d="M85.4 90.4h1.9v1.6h-1.9z"/>
<path d="M85.4 87.3h1.9v1.6h-1.9z"/>
<path d="M98.1 90.4h1.9v1.6h-1.9z"/>
<path d="M98.1 87.3h1.9v1.6h-1.9z"/>
<path d="M79.1 90.4h1.9v1.6h-1.9z"/>
<path d="M79.1 87.3h1.9v1.6h-1.9z"/>
<path d="M110.8 90.4h1.9v1.6h-1.9z"/>
<path d="M110.8 87.3h1.9v1.6h-1.9z"/>
<path d="M66.4 90.4h1.9v1.6h-1.9z"/>
<path d="M66.4 87.3h1.9v1.6h-1.9z"/>
<path d="M110.8 49h1.9v1.6h-1.9z"/>
<path d="M110.8 45.9h1.9v1.6h-1.9z"/>
<path d="M57.5 49h1.9v1.6h-1.9z"/>
<path d="M57.5 45.9h1.9v1.6h-1.9z"/>
<path d="M57.5 90.4h1.9v1.6h-1.9z"/>
<path d="M57.5 87.3h1.9v1.6h-1.9z"/>
<path d="M104.5 49h1.9v1.6h-1.9z"/>
<path d="M104.5 45.9h1.9v1.6h-1.9z"/>
<path d="M51.1 49h1.9v1.6h-1.9z"/>
<path d="M51.1 45.9h1.9v1.6h-1.9z"/>
<path d="M51.1 90.4h1.9v1.6h-1.9z"/>
<path d="M51.1 87.3h1.9v1.6h-1.9z"/>
<path d="M98.1 49h1.9v1.6h-1.9z"/>
<path d="M98.1 45.9h1.9v1.6h-1.9z"/>
<path d="M44.8 49h1.9v1.6h-1.9z"/>
<path d="M44.8 45.9h1.9v1.6h-1.9z"/>
<path d="M44.8 90.4h1.9v1.6h-1.9z"/>
<path d="M44.8 87.3h1.9v1.6h-1.9z"/>
<path d="M91.8 49h1.9v1.6h-1.9z"/>
<path d="M91.8 45.9h1.9v1.6h-1.9z"/>
<path d="M38.4 49h1.9v1.6h-1.9z"/>
<path d="M38.4 45.9h1.9v1.6h-1.9z"/>
<path d="M38.4 90.4h1.9v1.6h-1.9z"/>
<path d="M38.4 87.3h1.9v1.6h-1.9z"/>
<path d="M85.4 49h1.9v1.6h-1.9z"/>
<path d="M85.4 45.9h1.9v1.6h-1.9z"/>
<path d="M32.1 49h1.9v1.6h-1.9z"/>
<path d="M32.1 45.9h1.9v1.6h-1.9z"/>
<path d="M32.1 90.4h1.9v1.6h-1.9z"/>
<path d="M32.1 87.3h1.9v1.6h-1.9z"/>
<path d="M79.1 49h1.9v1.6h-1.9z"/>
<path d="M79.1 45.9h1.9v1.6h-1.9z"/>
<path d="M25.7 49h1.9v1.6h-1.9z"/>
<path d="M25.7 45.9h1.9v1.6h-1.9z"/>
<path d="M25.7 90.4h1.9v1.6h-1.9z"/>
<path d="M25.7 87.3h1.9v1.6h-1.9z"/>
<path d="M72.7 49h1.9v1.6h-1.9z"/>
<path d="M72.7 45.9h1.9v1.6h-1.9z"/>
<path d="M19.4 49h1.9v1.6h-1.9z"/>
<path d="M19.4 45.9h1.9v1.6h-1.9z"/>
<path d="M19.4 90.4h1.9v1.6h-1.9z"/>
<path d="M19.4 87.3h1.9v1.6h-1.9z"/>
<path d="M66.4 49h1.9v1.6h-1.9z"/>
<path d="M66.4 45.9h1.9v1.6h-1.9z"/>
<path d="M13 49h1.9v1.6h-1.9z"/>
<path d="M13 45.9h1.9v1.6h-1.9z"/>
<path d="M13 90.4h1.9v1.6h-1.9z"/>
<path d="M13 87.3h1.9v1.6h-1.9z"/>
<circle cx="11.5" cy="3.5" r=".4"/>
<circle cx="11.5" cy="151.5" r=".4"/>
<circle cx="126.4" cy="3.5" r=".4"/>
<circle cx="126.4" cy="151.5" r=".4"/>
</g>
<circle cx="42.6" cy="27.7" r=".35" fill="#fff" stroke="#fff" stroke-width=".85" stroke-linecap="butt"/>
<g fill="#fff" stroke="#fff" stroke-width=".65" stroke-linecap="butt">
<path d="M88.3 55h1.2v1.2h-1.2z"/>
<path d="M75.6 55h1.2v1.2h-1.2z"/>
<path d="M69.3 55h1.2v1.2h-1.2z"/>
<path d="M113.7 55h1.2v1.2h-1.2z"/>
<path d="M82 55h1.2v1.2h-1.2z"/>
<path d="M107.4 55h1.2v1.2h-1.2z"/>
<path d="M101 55h1.2v1.2h-1.2z"/>
<path d="M94.7 55h1.2v1.2h-1.2z"/>
<path d="M54 55h1.2v1.2h-1.2z"/>
<path d="M47.7 55h1.2v1.2h-1.2z"/>
<path d="M41.3 55h1.2v1.2h-1.2z"/>
<path d="M60.4 55h1.2v1.2h-1.2z"/>
<path d="M28.6 55h1.2v1.2h-1.2z"/>
<path d="M35 55h1.2v1.2h-1.2z"/>
<path d="M22.3 55h1.2v1.2h-1.2z"/>
<path d="M15.9 55h1.2v1.2h-1.2z"/>
<path d="M88.3 96.3h1.2v1.2h-1.2z"/>
<path d="M75.6 96.3h1.2v1.2h-1.2z"/>
<path d="M69.2 96.3h1.2v1.2h-1.2z"/>
<path d="M113.7 96.3h1.2v1.2h-1.2z"/>
<path d="M81.9 96.3h1.2v1.2h-1.2z"/>
<path d="M107.3 96.3h1.2v1.2h-1.2z"/>
<path d="M101 96.3h1.2v1.2h-1.2z"/>
<path d="M94.6 96.3h1.2v1.2h-1.2z"/>
<path d="M54 96.3h1.2v1.2h-1.2z"/>
<path d="M47.6 96.3h1.2v1.2h-1.2z"/>
<path d="M41.3 96.3h1.2v1.2h-1.2z"/>
<path d="M60.3 96.3h1.2v1.2h-1.2z"/>
<path d="M28.6 96.3h1.2v1.2h-1.2z"/>
<path d="M34.9 96.3h1.2v1.2h-1.2z"/>
<path d="M22.2 96.3h1.2v1.2h-1.2z"/>
<path d="M17.8 107.7h1.2v1.2h-1.2z"/>
<path d="M15.9 96.3h1.2v1.2h-1.2z"/>
<circle cx="88.9" cy="55.6" r=".6"/>
<circle cx="86.4" cy="55.6" r=".6"/>
<circle cx="76.2" cy="55.6" r=".6"/>
<circle cx="73.7" cy="55.6" r=".6"/>
<circle cx="69.9" cy="55.6" r=".6"/>
<circle cx="67.4" cy="55.6" r=".6"/>
<circle cx="114.3" cy="55.6" r=".6"/>
<circle cx="111.8" cy="55.6" r=".6"/>
<circle cx="82.6" cy="55.6" r=".6"/>
<circle cx="80.1" cy="55.6" r=".6"/>
<circle cx="108" cy="55.6" r=".6"/>
<circle cx="105.5" cy="55.6" r=".6"/>
<circle cx="101.6" cy="55.6" r=".6"/>
<circle cx="99.1" cy="55.6" r=".6"/>
<circle cx="95.3" cy="55.6" r=".6"/>
<circle cx="92.8" cy="55.6" r=".6"/>
<circle cx="54.6" cy="55.6" r=".6"/>
<circle cx="52.1" cy="55.6" r=".6"/>
<circle cx="48.3" cy="55.6" r=".6"/>
<circle cx="45.8" cy="55.6" r=".6"/>
<circle cx="41.9" cy="55.6" r=".6"/>
<circle cx="39.4" cy="55.6" r=".6"/>
<circle cx="61" cy="55.6" r=".6"/>
<circle cx="58.5" cy="55.6" r=".6"/>
<circle cx="29.2" cy="55.6" r=".6"/>
<circle cx="26.7" cy="55.6" r=".6"/>
<circle cx="35.6" cy="55.6" r=".6"/>
<circle cx="33.1" cy="55.6" r=".6"/>
<circle cx="22.9" cy="55.6" r=".6"/>
<circle cx="20.4" cy="55.6" r=".6"/>
<circle cx="16.5" cy="55.6" r=".6"/>
<circle cx="14" cy="55.6" r=".6"/>
<circle cx="88.9" cy="96.9" r=".6"/>
<circle cx="86.4" cy="96.9" r=".6"/>
<circle cx="76.2" cy="96.9" r=".6"/>
<circle cx="73.7" cy="96.9" r=".6"/>
<circle cx="69.8" cy="96.9" r=".6"/>
<circle cx="67.3" cy="96.9" r=".6"/>
<circle cx="114.3" cy="96.9" r=".6"/>
<circle cx="111.8" cy="96.9" r=".6"/>
<circle cx="82.5" cy="96.9" r=".6"/>
<circle cx="80" cy="96.9" r=".6"/>
<circle cx="107.9" cy="96.9" r=".6"/>
<circle cx="105.4" cy="96.9" r=".6"/>
<circle cx="101.6" cy="96.9" r=".6"/>
<circle cx="99.1" cy="96.9" r=".6"/>
<circle cx="95.2" cy="96.9" r=".6"/>
<circle cx="92.7" cy="96.9" r=".6"/>
<circle cx="54.6" cy="96.9" r=".6"/>
<circle cx="52.1" cy="96.9" r=".6"/>
<circle cx="48.2" cy="96.9" r=".6"/>
<circle cx="45.7" cy="96.9" r=".6"/>
<circle cx="41.9" cy="96.9" r=".6"/>
<circle cx="39.4" cy="96.9" r=".6"/>
<circle cx="60.9" cy="96.9" r=".6"/>
<circle cx="58.4" cy="96.9" r=".6"/>
<circle cx="29.2" cy="96.9" r=".6"/>
<circle cx="26.7" cy="96.9" r=".6"/>
<circle cx="35.5" cy="96.9" r=".6"/>
<circle cx="33" cy="96.9" r=".6"/>
<circle cx="22.8" cy="96.9" r=".6"/>
<circle cx="20.3" cy="96.9" r=".6"/>
<circle cx="18.4" cy="108.3" r=".6"/>
<circle cx="15.9" cy="108.3" r=".6"/>
<circle cx="16.5" cy="96.9" r=".6"/>
<circle cx="14" cy="96.9" r=".6"/>
</g>
<g font-size="1.8">
<text x="130.1" y="6.2">J15</text>
<text x="11.1" y="25.4" transform="rotate(-90 11.1 25.4)">C10</text>
<text x="12.1" y="24.3">VCC1</text>
<text x="12.7" y="27.7">J26</text>
<text x="12.1" y="31.9">GND1</text>
<text x="21.2" y="34.8">74LS173 A-HIGH</text>
<text x="48.9" y="34.4">74LS173 A-LOW</text>
<text x="74.6" y="34.3">74LS173 B-HIGH</text>
<text x="101.2" y="34.4">74LS173 B-LOW</text>
<text x="119" y="31.7" transform="rotate(-90 119 31.7)">C1</text>
<text x="130.9" y="30.6">VCC</text>
<text x="131.5" y="34.1">J2</text>
<text x="-.2" y="41">LOAD-B</text>
<text x="-.2" y="38.4">LOAD-A</text>
<text x="130.9" y="38.3">GND</text>
<text x="3.7" y="43.6">CLK</text>
<text x="12.2" y="45.7" transform="rotate(-90 12.2 45.7)">R25</text>
<text x="18.5" y="45.7" transform="rotate(-90 18.5 45.7)">R24</text>
<text x="24.9" y="45.7" transform="rotate(-90 24.9 45.7)">R23</text>
<text x="31.2" y="45.7" transform="rotate(-90 31.2 45.7)">R22</text>
<text x="37.6" y="45.7" transform="rotate(-90 37.6 45.7)">R21</text>
<text x="43.9" y="45.7" transform="rotate(-90 43.9 45.7)">R20</text>
<text x="50.3" y="45.7" transform="rotate(-90 50.3 45.7)">R19</text>
<text x="56.6" y="45.7" transform="rotate(-90 56.6 45.7)">R18</text>
<text x="90.9" y="45.7" transform="rotate(-90 90.9 45.7)">R29</text>
<text x="12.1" y="52.5" transform="rotate(-90 12.1 52.5)">LED1</text>
<text x="18.5" y="52.5" transform="rotate(-90 18.5 52.5)">LED2</text>
<text x="24.8" y="52.5" transform="rotate(-90 24.8 52.5)">LED4</text>
<text x="31.2" y="52.5" transform="rotate(-90 31.2 52.5)">LED3</text>
<text x="37.5" y="52.5" transform="rotate(-90 37.5 52.5)">LED6</text>
<text x="43.9" y="52.5" transform="rotate(-90 43.9 52.5)">LED7</text>
<text x="50.2" y="52.5" transform="rotate(-90 50.2 52.5)">LED8</text>
<text x="56.6" y="52.5" transform="rotate(-90 56.6 52.5)">LED5</text>
<text x="65.5" y="52.5" transform="rotate(-90 65.5 52.5)">LED14 R33</text>
<text x="71.8" y="52.5" transform="rotate(-90 71.8 52.5)">LED15 R32</text>
<text x="78.2" y="52.5" transform="rotate(-90 78.2 52.5)">LED12 R31</text>
<text x="84.5" y="52.5" transform="rotate(-90 84.5 52.5)">LED16 R30</text>
<text x="90.9" y="52.5" transform="rotate(-90 90.9 52.5)">LED9</text>
<text x="97.2" y="52.5" transform="rotate(-90 97.2 52.5)">LED10 R28</text>
<text x="103.6" y="52.5" transform="rotate(-90 103.6 52.5)">LED11 R27</text>
<text x="109.9" y="52.5" transform="rotate(-90 109.9 52.5)">LED13 R26</text>
<text x="131.5" y="50.2">CLK</text>
<text x="17.7" y="58.9">RESET</text>
<text x="24.5" y="59.6">R34</text>
<text x="1" y="66.1">RESET</text>
<text x="11.7" y="73.6" transform="rotate(-90 11.7 73.6)">C9</text>
<text x="11.7" y="76">J27</text>
<text x="12.1" y="72.5">GND2</text>
<text x="21" y="76.4">74LS161 A-HIGH1</text>
<text x="47.8" y="76.7">74LS161 A-LOW1</text>
<text x="73.8" y="76.6">74LS161 B-HIGH1</text>
<text x="100.6" y="76.4">74LS161 B-LOW1</text>
<text x="124.1" y="73.6" transform="rotate(-90 124.1 73.6)">C6</text>
<text x="130.4" y="76">J25</text>
<text x="130.9" y="72.5">GND</text>
<text x="11.9" y="80.2">VCC2</text>
<text x="130.6" y="80.2">VCC</text>
<text x="11.6" y="85.4">CNT</text>
<text x="130.1" y="90">J24</text>
<text x="12.1" y="93.8" transform="rotate(-90 12.1 93.8)">LED32 R2</text>
<text x="18.4" y="93.8" transform="rotate(-90 18.4 93.8)">LED31 R3</text>
<text x="24.8" y="93.8" transform="rotate(-90 24.8 93.8)">LED29 R4</text>
<text x="31.1" y="93.8" transform="rotate(-90 31.1 93.8)">LED30 R5</text>
<text x="37.5" y="93.8" transform="rotate(-90 37.5 93.8)">LED27 R6</text>
<text x="43.8" y="93.8" transform="rotate(-90 43.8 93.8)">LED26 R7</text>
<text x="50.2" y="93.8" transform="rotate(-90 50.2 93.8)">LED25 R8</text>
<text x="56.5" y="93.8" transform="rotate(-90 56.5 93.8)">LED28 R9</text>
<text x="65.4" y="93.8" transform="rotate(-90 65.4 93.8)">LED19 R10</text>
<text x="71.8" y="93.8" transform="rotate(-90 71.8 93.8)">LED18 R17</text>
<text x="78.1" y="93.8" transform="rotate(-90 78.1 93.8)">LED21 R12</text>
<text x="84.5" y="93.8" transform="rotate(-90 84.5 93.8)">LED17 R14</text>
<text x="90.8" y="93.8" transform="rotate(-90 90.8 93.8)">LED24 R15</text>
<text x="97.2" y="93.8" transform="rotate(-90 97.2 93.8)">LED23 R13</text>
<text x="103.5" y="93.8" transform="rotate(-90 103.5 93.8)">LED22 R16</text>
<text x="109.9" y="93.8" transform="rotate(-90 109.9 93.8)">LED20 R11</text>
<text x="14.9" y="104.7">jmp</text>
<text x="22" y="103" transform="rotate(-90 22 103)">IC1</text>
<text x="59.3" y="106" transform="rotate(-90 59.3 106)">C7</text>
<text x="75.3" y="103" transform="rotate(-90 75.3 103)">IC2</text>
<text x="2.3" y="115.4">HIGH</text>
<text x="16.7" y="119.4" transform="rotate(-90 16.7 119.4)">R1</text>
<text x="18.9" y="114.1">out.ctrl1</text>
<text x="130.9" y="121.7">jmp.cond</text>
<text x="130.9" y="131.9">fags</text>
<text x="130.9" y="131.9">l</text>
<text x="76.3" y="133.8" transform="rotate(-90 76.3 133.8)">fags2</text>
<text x="76.3" y="133.8" transform="rotate(-90 76.3 133.8)">l</text>
<text x="110" y="137.2" transform="rotate(-90 110 137.2)">LED33</text>
<text x="113.2" y="137.2" transform="rotate(-90 113.2 137.2)">LED34</text>
<text x="116.3" y="137.2" transform="rotate(-90 116.3 137.2)">LED35</text>
<text x="119.5" y="137.2" transform="rotate(-90 119.5 137.2)">LED36</text>
<text x="23.7" y="139.1">AND</text>
<text x="48.5" y="138.8">INV</text>
<text x="68.2" y="138.4" transform="rotate(-90 68.2 138.4)">C8</text>
<text x="76.3" y="149.1" transform="rotate(-90 76.3 149.1)">fags3</text>
<text x="76.3" y="149.1" transform="rotate(-90 76.3 149.1)">l</text>
<text x="112.5" y="149.5" transform="rotate(-90 112.5 149.5)">V</text>
<text x="115.7" y="149.6" transform="rotate(-90 115.7 149.6)">C</text>
<text x="118.9" y="149.6" transform="rotate(-90 118.9 149.6)">N</text>
<text x="122" y="149.5" transform="rotate(-90 122 149.5)">Z</text>
</g>
</svg>
